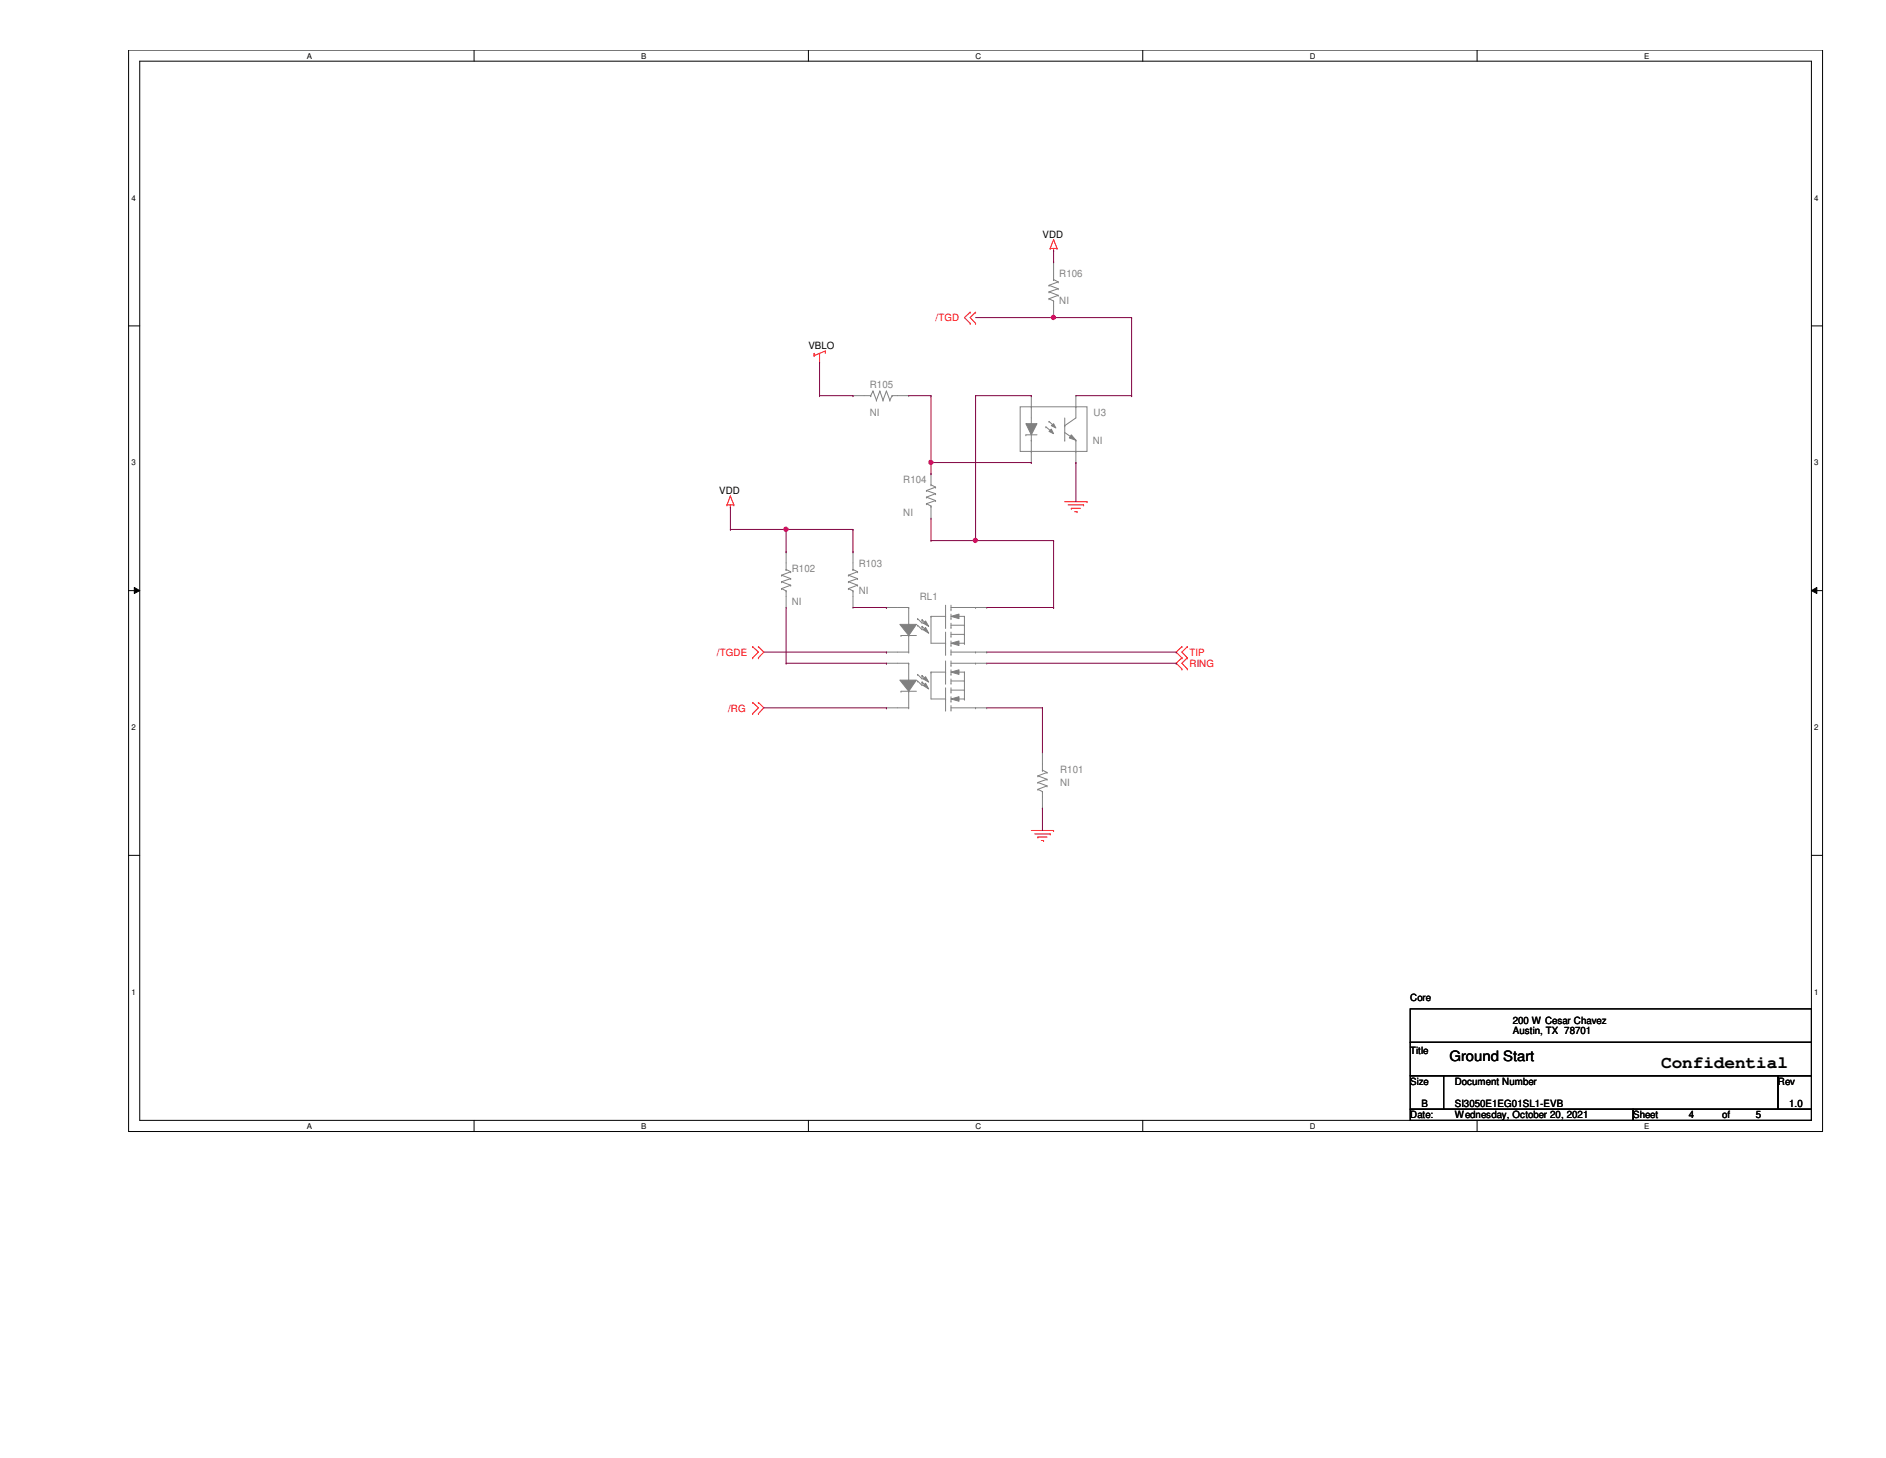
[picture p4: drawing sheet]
<svg xmlns="http://www.w3.org/2000/svg" width="279mm" height="216mm" viewBox="0 0 279 216" stroke-linecap="round" stroke-linejoin="round" font-family="sans-serif">
<path d="M19.1 7.4h250.9v160.2h-250.9zM20.7 9.1h247.7v156.8h-247.7z" fill="none" stroke="#000" stroke-width=".15"/>
<g fill="#fff">
<path d="M45.5 7.6h.7v1.3h-.7z"/>
<path d="M45.5 166.1h.7v1.3h-.7z"/>
</g>
<path d="M70.2 7.4v1.7M70.2 165.9v1.7" fill="none" stroke="#000" stroke-width=".15"/>
<g fill="#fff">
<path d="M95 7.6h.7v1.3h-.7z"/>
<path d="M95 166.1h.7v1.3h-.7z"/>
</g>
<path d="M119.8 7.4v1.7M119.8 165.9v1.7" fill="none" stroke="#000" stroke-width=".15"/>
<g fill="#fff">
<path d="M144.5 7.6h.8v1.3h-.8z"/>
<path d="M144.5 166.1h.8v1.3h-.8z"/>
</g>
<path d="M169.3 7.4v1.7M169.3 165.9v1.7" fill="none" stroke="#000" stroke-width=".15"/>
<g fill="#fff">
<path d="M194.1 7.6h.8v1.3h-.8z"/>
<path d="M194.1 166.1h.8v1.3h-.8z"/>
</g>
<path d="M218.8 7.4v1.7M218.8 165.9v1.7" fill="none" stroke="#000" stroke-width=".15"/>
<g fill="#fff">
<path d="M243.6 7.6h.7v1.3h-.7z"/>
<path d="M243.6 166.1h.7v1.3h-.7z"/>
<path d="M19.5 28.7h.6v1.3h-.6z"/>
<path d="M268.8 28.7h.6v1.3h-.6z"/>
<path d="M19.5 67.9h.6v1.3h-.6z"/>
<path d="M268.8 67.9h.6v1.3h-.6z"/>
</g>
<path d="M19.1 48.3h1.6M268.4 48.3h1.6" fill="none" stroke="#000" stroke-width=".15"/>
<g fill="#fff">
<path d="M19.5 107.1h.6v1.3h-.6z"/>
<path d="M268.8 107.1h.6v1.3h-.6z"/>
</g>
<path d="M19.1 87.5h1.6M19.9 87l.8 .5-.8 .4zM268.4 87.5l.8-.5v.9zM268.4 87.5h1.6" fill="none" stroke="#000" stroke-width=".15"/>
<path d="M19.9 87l.8 .5-.8 .4zM268.4 87.5l.8-.5v.9z" fill="#000"/>
<g fill="#fff">
<path d="M19.5 146.3h.6v1.3h-.6z"/>
<path d="M268.8 146.3h.6v1.3h-.6z"/>
</g>
<path d="M19.1 126.7h1.6M268.4 126.7h1.6M208.9 149.4h59.5v4.9h-59.5zM208.9 154.3h59.5v5h-59.5zM208.9 159.3h5v5h-5zM213.9 159.3h49.5v5h-49.5zM263.4 159.3h5v5h-5zM208.9 164.3h33v1.6h-33zM241.9 164.3h26.5v1.6h-26.5z" fill="none" stroke="#000" stroke-width=".15"/>
<g fill="none" stroke="#f00" stroke-width=".15">
<path d="M155.6 36.8h.1M155.6 36.8h1M156.1 37.1h.1M156.1 35.5h.1M156.1 36.8v.3M156.1 35.5l-.5 1.3M156.1 35.5l.5 1.3M156.6 36.8h.1M120.6 52.7h.1M120.6 52.3h.1M120.6 52.3v.4M121.4 52.3h.1"/>
<path d="M121.4 53.6h.1M121.4 52.3l-.8 .4M121.4 52.3v1.3M122.3 52h.1M122.3 52v.3M122.3 52l-.9 .3M143.7 47.9h.1M143.7 46.2h.1M143.7 46.2l-.8 .8 .8 .9M144.5 47.9h.1M144.5 46.2h.1M144.5 46.2l-.8 .8 .8 .9"/>
<path d="M107.7 74.8h.1M107.7 74.8h1M108.2 75.1h.1M108.2 73.4h.1M108.2 74.8v.3M108.2 73.4l-.5 1.4M108.2 73.4l.5 1.4M108.7 74.8h.1M157.7 74.3h3.3M158.2 74.8h2.3M158.7 75.3h.1M158.7 75.3h1.4"/>
<path d="M159.2 75.8h.4M159.6 75.8h.1M160.5 74.8h.1M161 74.3h.1M111.5 95.8h.1M111.5 97.4h.1M111.5 95.8l.9 .8-.9 .8M112.4 97.4h.1M112.4 95.8h.1M112.4 95.8l.8 .8-.8 .8M175.1 95.8h.1M175.1 97.4h.1"/>
<path d="M175.1 99.1h.1M175.1 95.8l-.9 .8 .9 .8M175.1 97.4l-.9 .8 .9 .9M175.9 97.4h.1M175.9 95.8h.1M175.9 99.1h.1M175.9 95.8l-.8 .8 .8 .8M175.9 97.4l-.8 .8 .8 .9M111.5 104h.1M111.5 105.7h.1M111.5 104l.9 .8-.9 .9M112.4 105.7h.1"/>
<path d="M112.4 104h.1M112.4 104l.8 .8-.8 .9M152.8 123h3.3M153.3 123.5h2.3M153.8 124h.1M153.8 124h1.3M154.3 124.5h.3M154.6 124.5h.1M155.6 123.5h.1M156.1 123h.1"/>
</g>
<path d="M133 90h1.6M133 96.6h1.6M133.5 94.1h.1M133.5 94.1h2.3M134.6 94.1h.1M134.6 92.5h.1M134.6 90h.1M134.6 96.6h.1M134.6 90v2.5M134.6 94.1v2.5" fill="none" stroke="#808080" stroke-width=".15"/>
<path d="M133.3 92.5h2.5l-1.2 1.6z" fill="#808080"/>
<path d="M133.3 92.5h2.5l-1.2 1.6zM140.9 98.2h3.6M144.5 98.2h.1M142.1 103.5h.8M142.9 103.5h.1" fill="none" stroke="#808080" stroke-width=".15"/>
<path d="M140.9 103.5l1.2-.3v.6z" fill="#808080"/>
<g fill="none" stroke="#808080" stroke-width=".15">
<path d="M133 98.2h1.6M134.6 98.2h.1M134.6 98.2v2.5M135.9 99.9h.1M135.9 99.9l.7 .6v-.5M137.9 99.5h.1M137.9 99.5v4h2.2M142.9 99.5v4M133 104.8h1.6M134.6 100.7h.1M134.6 104.8h.1M135.9 100.8h.1"/>
<path d="M135.9 100.8l.7 .7v-.5M136.6 101h.1M136.6 100h.1M136.6 101l.3 .3M140.1 105.2h.1M140.1 103.5h.1M140.1 101.9v3.3M140.9 103.5l1.2-.3v.6zM140.9 100.8h2M140.9 104.8h3.6M142.9 100.8h.1M142.9 103.5h.1"/>
<path d="M144.5 104.8h.1"/>
</g>
<path d="M133.3 100.7h2.5l-1.2 1.7z" fill="#808080"/>
<path d="M133.3 100.7h2.5l-1.2 1.7zM136.6 100h.1M136.6 100l.6 .7" fill="none" stroke="#808080" stroke-width=".15"/>
<path d="M136.8 101.5l.3-.3 .5 .8z" fill="#808080"/>
<path d="M136.8 101.5l.3-.3 .5 .8z" fill="none" stroke="#808080" stroke-width=".15"/>
<path d="M136.8 100.5l.3-.3 .5 .8z" fill="#808080"/>
<path d="M140.1 97.9v3.3M133.5 102.4h.1M133.5 102.4h2.3M134.6 102.4h.1M134.6 102.4v2.4M136.8 100.5l.3-.3 .5 .8zM140.1 101.2h.1M140.9 103.8h.1M140.9 103.2v.6" fill="none" stroke="#808080" stroke-width=".15"/>
<path d="M140.9 99.5l1.2-.3v.7z" fill="#808080"/>
<g fill="none" stroke="#808080" stroke-width=".15">
<path d="M137.9 99.5h2.2M140.1 99.5h.1M140.9 99.5l1.2-.3v.7zM140.9 99.9h.1M140.9 98.6h.1M140.9 96.9h.1M140.9 96.2v.7M140.9 97.9v.7M140.9 99.2v.7M142.1 99.5h.8M142.9 99.5h.1M140.9 105.2h.1"/>
<path d="M140.9 102.5h.1M140.9 101.2h.1M140.9 102.2h2M140.9 100.5v.7M140.9 101.9v.6M140.9 104.5v.7M142.9 102.2h.1"/>
</g>
<path d="M136.8 92.3l.3-.4 .5 .9z" fill="#808080"/>
<g fill="none" stroke="#808080" stroke-width=".15">
<path d="M135.9 92.6h.1M135.9 92.6l.7 .7M136.6 92.8h.1M136.6 91.8h.1M136.6 92.8l.3 .3M136.6 91.8l.3 .3M136.8 92.3l.3-.4 .5 .9zM137.9 91.3h2.2M140.1 91.3h.1M140.9 90.3h.1M140.9 94.2h.1M140.9 90h3.6"/>
<path d="M140.9 89.6v.7M140.9 93.6v.6M140.9 96.6h3.6M144.5 90h.1M144.5 96.6h.1"/>
</g>
<path d="M140.9 95.2l1.2-.3v.7z" fill="#808080"/>
<path d="M135.9 91.6h.1M135.9 91.6l.7 .7M140.1 96.9h.1M140.1 93.6v3.3M140.9 95.2l1.2-.3v.7z" fill="none" stroke="#808080" stroke-width=".15"/>
<path d="M140.9 91.3l1.2-.4v.7z" fill="#808080"/>
<g fill="none" stroke="#808080" stroke-width=".15">
<path d="M137.9 91.3h.1M137.9 91.3v3.9h2.2M140.1 92.9h.1M140.1 95.2h.1M140.1 89.6v3.3M140.9 91.3l1.2-.4v.7zM140.9 91.6h.1M140.9 95.6h.1M140.9 92.9h.1M140.9 92.6h2M140.9 90.9v.7M140.9 92.3v.6"/>
<path d="M140.9 94.9v.7M140.9 93.9h2M142.1 95.2h.8M142.1 91.3h.8M142.9 92.6h.1M142.9 95.2h.1M142.9 91.3h.1M142.9 93.9h.1M142.9 91.3v3.9"/>
</g>
<path d="M136.8 93.3l.3-.4 .5 .9z" fill="#808080"/>
<g fill="none" stroke="#808080" stroke-width=".15">
<path d="M152 64.4h.1M152 64.4h1.6M152.8 65.2h.1M152.8 62.7h.1M152.8 61.9v.8M152.8 64.4v.8M157.7 65.2h.1M157.7 63h.1M157.7 61.9v3.3M157.7 64l1.7 1.2M159.4 65.2h.1M159.4 61.9l-1.7 1.1"/>
<path d="M131.3 90h.1M131.3 96.6h.1M131.3 98.2h.1M131.3 90h1.7M131.3 96.6h1.7M131.3 98.2h1.7M136.6 92.8h.1M136.6 91.8h.1M136.6 91.8v.5M136.6 92.8v.5M136.8 93.3l.3-.4 .5 .9zM144.5 90h1.7"/>
<path d="M144.5 96.6h1.7M144.5 98.2h1.7M146.2 96.6h.1M146.2 90h.1M146.2 98.2h.1M131.3 104.8h.1M131.3 104.8h1.7M144.5 104.8h1.7M146.2 104.8h.1"/>
</g>
<path d="M152 62.7h1.6l-.8 1.7z" fill-rule="evenodd" fill="#808080"/>
<path d="M152 62.7h1.6l-.8 1.7z" fill="none" stroke="#808080" stroke-width=".15"/>
<path d="M158.7 64.4l.7 .8-1-.3z" fill="#808080"/>
<path d="M158.7 64.4l.7 .8-1-.3z" fill="none" stroke="#808080" stroke-width=".15"/>
<path d="M155.7 63l.4-.3 .3 .7z" fill-rule="evenodd" fill="#808080"/>
<path d="M155.7 63l.4-.3 .3 .7z" fill="none" stroke="#808080" stroke-width=".15"/>
<path d="M155.7 63.5l.4 .7-.7-.3z" fill-rule="evenodd" fill="#808080"/>
<g fill="none" stroke="#808080" stroke-width=".15">
<path d="M156.1 38.8h.1M156.1 38.8v2.6M126.4 58.6h.1M126.4 58.6h2.6M129 58.6h.1M129.3 57.9h.1M129.3 57.9l.5 1.4M129.3 57.9l-.3 .7M129.8 59.3h.1M130.3 57.9h.1M130.3 57.9l.5 1.4M130.3 57.9l-.5 1.4"/>
<path d="M130.8 59.3h.1M131.3 57.9h.1M131.3 57.9l.5 1.4M131.3 57.9l-.5 1.4M131.8 59.3h.1M132.2 58.6h.1M132.2 58.6l-.4 .7M132.2 58.6h2.4M134.6 58.6h.1M152.8 58.6h.1M152.8 58.6v3.3M155.4 44.2h.1"/>
<path d="M155.4 43.2h.1M155.4 42.2h.1M155.4 44.2l.7 .4M155.4 43.2l1.4 .5M155.4 42.2l1.4 .6M156.1 41.4h.1M156.1 44.6h.1M156.1 47h.1M156.1 41.4l.7 .3M156.1 44.6v2.4M156.8 43.7h.1M156.8 42.8h.1"/>
<path d="M156.8 41.7h.1M156.8 43.7l-1.4 .5M156.8 42.8l-1.4 .4M156.8 41.7l-1.4 .5M159.4 58.6h.1M159.4 58.6v3.3M137.2 74.6h.1M137.2 73.6h.1M137.2 72.6h.1M137.2 74.6l.7 .3M137.2 73.6l1.4 .5M137.2 72.6l1.4 .5"/>
<path d="M137.9 71.8h.1M137.9 74.9h.1M137.9 76.7h.1M137.9 70.1h.1M137.9 71.8l.7 .3M137.9 70.1v1.7M137.9 74.9v1.8M138.6 74.1h.1M138.6 73.1h.1M138.6 72.1h.1M138.6 74.1l-1.4 .5M138.6 73.1l-1.4 .5"/>
<path d="M138.6 72.1l-1.4 .5M151.1 60.2h9.9v6.6h-9.9zM152.8 60.2h.1M152.8 66.8h.1M152.8 68.5h.1M152.8 65.2v3.3M154.9 63.2h.1M154.9 63.2l.8 .7M155.4 62.4h.1M155.4 62.4l.7 .6M155.7 63.5l.4 .7-.7-.3zM159.4 60.2h.1"/>
<path d="M159.4 66.8h.1M159.4 68.5h.1M159.4 65.2v3.3M115.8 87.2h.1M115.8 86.1h.1M115.8 85.2h.1M115.8 87.2l.7 .3M115.8 86.1l1.3 .6M115.8 85.2l1.3 .5M116.5 84.3h.1M116.5 87.5h.1M116.5 81.7h.1"/>
<path d="M116.5 90h.1M116.5 84.3l.6 .4M116.5 81.7v2.6M116.5 87.5v2.5M117.1 86.7h.1M117.1 85.7h.1M117.1 84.7h.1M117.1 86.7l-1.3 .5M117.1 85.7l-1.3 .4M117.1 84.7l-1.3 .5M125.7 87.2h.1M125.7 86.1h.1"/>
<path d="M125.7 85.2h.1M125.7 87.2l.7 .3M125.7 86.1l1.3 .6M125.7 85.2l1.3 .5M126.4 84.3h.1M126.4 87.5h.1M126.4 81.7h.1M126.4 90h.1M126.4 84.3l.6 .4M126.4 81.7v2.6M126.4 87.5v2.5M127 86.7h.1"/>
<path d="M127 85.7h.1M127 84.7h.1M127 86.7l-1.3 .5M127 85.7l-1.3 .4M127 84.7l-1.3 .5M153.8 116.9h.1M153.8 115.9h.1M153.8 114.9h.1M153.8 116.9l.6 .3M153.8 115.9l1.3 .5M153.8 114.9l1.3 .5M154.4 114h.1"/>
<path d="M154.4 117.2h.1M154.4 111.4h.1M154.4 119.7h.1M154.4 114l.7 .4M154.4 111.4v2.6M154.4 117.2v2.5M155.1 116.4h.1M155.1 115.4h.1M155.1 114.4h.1M155.1 116.4l-1.3 .5M155.1 115.4l-1.3 .5M155.1 114.4l-1.3 .5"/>
</g>
<g fill="none" stroke="#800040" stroke-width=".15">
<path d="M108.2 78.4h.1M108.2 75.1v3.3M108.2 78.4h8.3M116.5 78.4h.1M116.5 78.4v3.3M126.4 78.4v3.3M113.2 96.6h18.1M116.5 81.7h.1M116.5 98.2h.1M116.5 98.2h14.8M116.5 90v8.2M126.4 81.7h.1"/>
<path d="M126.4 90h4.9M131.3 96.6h.1M131.3 98.2h.1M131.3 90h.1M146.2 96.6h28M146.2 98.2h28M174.2 98.2h.1M174.2 96.6h.1M113.2 104.8h18.1M131.3 104.8h.1M146.2 104.8h8.2M154.4 104.8h.1"/>
<path d="M154.4 119.7h.1M154.4 104.8v6.6M154.4 119.7v3.3"/>
</g>
<circle cx="116.4" cy="78.4" r=".32" fill="#f0f"/>
<circle cx="116.4" cy="78.4" r=".32" fill="none" stroke="#f0f" stroke-width=".15"/>
<path d="M159.4 58.6h8.2M167.6 58.6h.1M167.6 47v11.6M159.4 68.5h.1M159.4 68.5v5.8M144.5 80.1h11.6M146.2 90h9.9M156.1 90h.1M156.1 80.1h.1M156.1 80.1v9.9" fill="none" stroke="#800040" stroke-width=".15"/>
<circle cx="144.5" cy="80" r=".32" fill="#f0f"/>
<circle cx="144.5" cy="80" r=".32" fill="none" stroke="#f0f" stroke-width=".15"/>
<g fill="none" stroke="#800040" stroke-width=".15">
<path d="M121.4 58.6h5M126.4 58.6h.1M134.6 58.6h3.3M137.9 58.6h.1M137.9 58.6v9.9M144.5 58.6h.1M144.5 58.6h8.3M144.5 58.6v21.5M152.8 58.6h.1M116.5 78.4h9.9M126.4 78.4h.1M137.9 68.5h.1"/>
<path d="M137.9 68.5h14.9M152.8 68.5h.1M137.9 80.1h6.6M144.5 80.1h.1"/>
</g>
<circle cx="137.9" cy="68.5" r=".32" fill="#f0f"/>
<circle cx="137.9" cy="68.5" r=".32" fill="none" stroke="#f0f" stroke-width=".15"/>
<path d="M144.5 47h11.6M156.1 47h.1M137.9 76.7v3.4M137.9 80.1h.1" fill="none" stroke="#800040" stroke-width=".15"/>
<circle cx="156.1" cy="47" r=".32" fill="#f0f"/>
<circle cx="156.1" cy="47" r=".32" fill="none" stroke="#f0f" stroke-width=".15"/>
<path d="M156.1 38.8h.1M156.1 37.1v1.7M121.4 58.6h.1M121.4 53.6v5M156.1 47h11.5M167.6 47h.1M137.9 70.1h.1M137.9 68.5v1.6" fill="none" stroke="#800040" stroke-width=".15"/>
<circle cx="116.4" cy="78.4" r=".32" fill="#f0f"/>
<circle cx="116.4" cy="78.4" r=".32" fill="none" stroke="#f0f" stroke-width=".15"/>
<circle cx="144.5" cy="80" r=".32" fill="#f0f"/>
<circle cx="144.5" cy="80" r=".32" fill="none" stroke="#f0f" stroke-width=".15"/>
<circle cx="137.9" cy="68.5" r=".32" fill="#f0f"/>
<circle cx="137.9" cy="68.5" r=".32" fill="none" stroke="#f0f" stroke-width=".15"/>
<circle cx="156.1" cy="47" r=".32" fill="#f0f"/>
<circle cx="156.1" cy="47" r=".32" fill="none" stroke="#f0f" stroke-width=".15"/>
<text font-size="2.6" x="246.1" y="158.2">Confidential</text>
<text font-size="2.1" x="214.7" y="157.1">Ground Start</text>
<g font-size="1.5">
<text x="154.4" y="35.2">VDD</text>
<text x="119.8" y="51.7">VBLO</text>
<text x="106.6" y="73.2">VDD</text>
<text x="208.9" y="148.3">Core</text>
<text x="224.1" y="151.6">200 W Cesar Chavez</text>
<text x="224.1" y="153.1">Austin, TX 78701</text>
<text x="208.9" y="156">Title</text>
<text x="208.9" y="160.7">Size</text>
<text x="215.5" y="160.7">Document Number</text>
<text x="263.4" y="160.7">Rev</text>
<text x="208.9" y="165.6">Date:</text>
<text x="210.6" y="164">B</text>
<text x="215.5" y="165.6">Wednesday, October 20, 2021</text>
<text x="215.5" y="164">SI3050E1EG01SL1-EVB</text>
<text x="241.9" y="165.6">Sheet</text>
<text x="250.2" y="165.6">4</text>
<text x="255.1" y="165.6">of</text>
<text x="260.1" y="165.6">5</text>
<text x="265" y="164">1.0</text>
</g>
<g font-size="1.5" fill="#808080">
<text x="156.9" y="41">R106</text>
<text x="156.9" y="45.1">NI</text>
<text x="128.9" y="57.5">R105</text>
<text x="128.9" y="61.6">NI</text>
<text x="161.9" y="65.7">NI</text>
<text x="162" y="61.6">U3</text>
<text x="133.8" y="71.5">R104</text>
<text x="133.8" y="76.5">NI</text>
<text x="127.2" y="83.9">R103</text>
<text x="117.3" y="84.7">R102</text>
<text x="117.3" y="89.7">NI</text>
<text x="127.2" y="88">NI</text>
<text x="136.3" y="88.9">RL1</text>
<text x="157.1" y="114.4">R101</text>
<text x="157.1" y="116.4">NI</text>
</g>
<g font-size="1.5" fill="#f00">
<text x="138.6" y="47.6">/TGD</text>
<text x="106.2" y="97.1">/TGDE</text>
<text x="176.2" y="97.1">TIP</text>
<text x="176.2" y="98.8">RING</text>
<text x="107.9" y="105.4">/RG</text>
</g>
<g font-size="1.2">
<text x="45.5" y="8.7">A</text>
<text x="95" y="8.7">B</text>
<text x="144.5" y="8.7">C</text>
<text x="194.1" y="8.7">D</text>
<text x="243.6" y="8.7">E</text>
<text x="19.5" y="29.7">4</text>
<text x="268.8" y="29.7">4</text>
<text x="19.5" y="68.9">3</text>
<text x="268.8" y="68.9">3</text>
<text x="19.5" y="108.1">2</text>
<text x="268.8" y="108.1">2</text>
<text x="19.5" y="147.3">1</text>
<text x="268.8" y="147.3">1</text>
<text x="45.5" y="167.2">A</text>
<text x="95" y="167.2">B</text>
<text x="144.5" y="167.2">C</text>
<text x="194.1" y="167.2">D</text>
<text x="243.6" y="167.2">E</text>
</g>
</svg>
